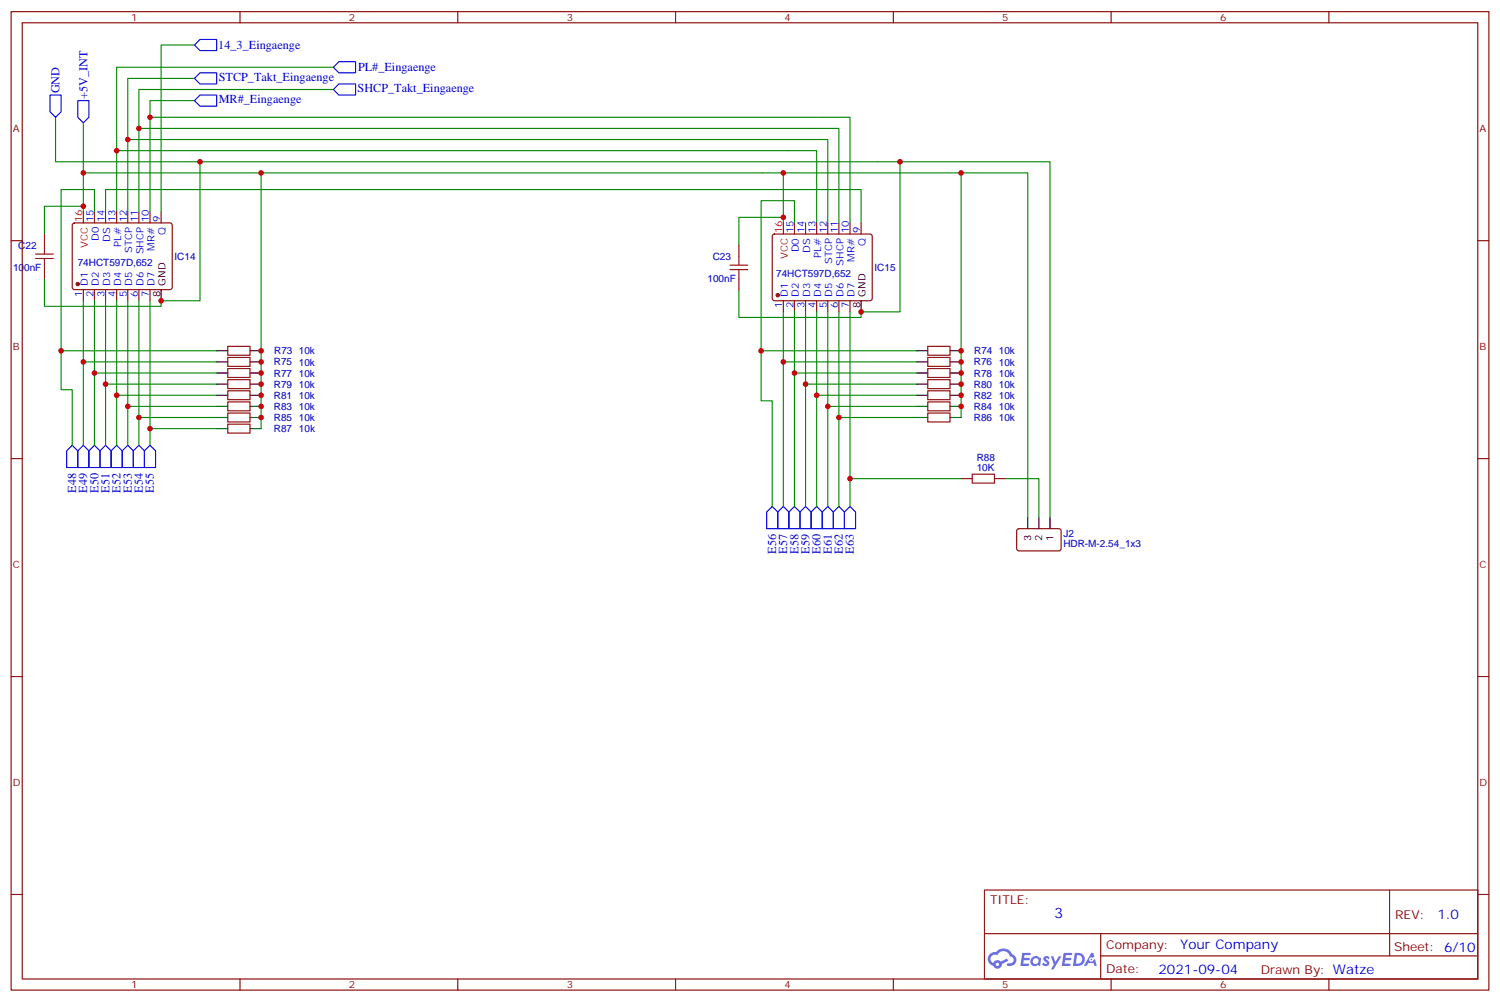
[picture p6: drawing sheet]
<svg xmlns="http://www.w3.org/2000/svg" width="476mm" height="318mm" viewBox="0 0 476 318" stroke-linecap="round" stroke-linejoin="round" font-family="sans-serif">
<g fill="none" stroke="#870000" stroke-width=".35">
<path d="M3.5 3.7h469.2v310.4h-469.2zM7.1 7.2h462.1v303.4h-462.1zM76.2 3.7v3.5M145.3 3.7v3.5M214.5 3.7v3.5M283.6 3.7v3.5M352.8 3.7v3.5M421.9 3.7v3.5M3.5 76.4h3.6M469.2 76.4h3.5M3.5 145.5h3.6M469.2 145.5h3.5"/>
<path d="M3.5 214.7h3.6M469.2 214.7h3.5M3.5 283.8h3.6M312.6 282.4h156.6v28.2h-156.6zM312.6 296.2h156.5M349.5 296.2v14.2M441.2 282.4v20.9M469.2 283.8h3.5M76.2 310.6v3.5M145.3 310.6v3.5M214.5 310.6v3.5M283.6 310.6v3.5"/>
<path d="M349.5 303.3h119.6M352.8 310.6v3.5M421.9 310.6v3.5"/>
</g>
<g fill="#5487ff">
<path d="M331.5 303.6a1.22 1.22 0 0 1 1.8 .2l-.4 .6a.47 .47 0 0 0-.4-.4 .47 .47 0 0 0-.5 .2l.2 .2a1.14 1.14 0 0 1 .8 1.8 1.14 1.14 0 0 1-1.9 0l-.3-.2 .5-.6 .8 .5a.29 .29 0 0 0 .3-.3 .29 .29 0 0 0-.3-.3 1.04 1.04 0 0 1-.6-1.7z"/>
<path d="M324.6 302.3h2.3l.3 .2-.1 .5-1.8 .1-.1 .8h1.5l.3 .4-.4 .4h-1.6l-.1 1.1h1.7l.2 .3-.2 .3-2.6 .1z"/>
<path d="M337.7 302.3l2.7 .2-.2 .5-1.8 .1-.1 .8h1.5l.3 .4-.3 .4h-1.6l-.2 1.1h1.7l.2 .3-.1 .3-2.7 .1z"/>
<path d="M346.5 302.3h.6l.4 1.3-.6 .3a.69 .69 0 0 0-1.1 .3 .69 .69 0 0 0 .5 .9 .69 .69 0 0 0 .9-.6l.5-.2 .5 2.2h-.8l-.2-.9h-1.7l-.5 .9h-.9z"/>
<path d="M333.7 303.4h.7l.7 1.8 1.1-1.8h.8l-2.5 4.2h-.8l.9-1.5z"/>
<path d="M341.2 302.3l-.6 4.2h1.4a2.11 2.11 0 0 0 2.4-2.1 2.11 2.11 0 0 0-2.5-2.1zM342 303.1a1.43 1.43 0 0 1 1.6 1.6 1.43 1.43 0 0 1-2 1.1z"/>
<path d="M327.5 303.9a1.54 1.54 0 0 0 0 2.2 1.54 1.54 0 0 0 2.1 .1l.6 .3 .3-2.3-.6-.3a1.49 1.49 0 0 0-2.4 0zM327.8 304.9a.95 .95 0 0 1 1.9 0 .95 .95 0 0 1-1.9 0z"/>
<path d="M314.3 302.7a2.18 2.18 0 0 0 1 3.7 1.44 1.44 0 0 0 1.7 .9 1.44 1.44 0 0 0 1.1-1.4l2-1.1-.4-.7-1.9 1a1.47 1.47 0 0 0-2.5 .4 1.39 1.39 0 0 1-.6-1.9 1.39 1.39 0 0 1 2-.5 2.12 2.12 0 0 1 2.1-1.3 2.12 2.12 0 0 1 1.9 1.7 1.14 1.14 0 0 1 1.1 1.4 1.14 1.14 0 0 1-1.6 .7 .43 .43 0 0 0-.6 .4 .43 .43 0 0 0 .4 .5 1.98 1.98 0 0 0 2.6-1.2 1.98 1.98 0 0 0-1.3-2.6 3.1 3.1 0 0 0-5.2-.6l-.9 .1zM316.1 306a.55 .55 0 0 1 1.1 0 .55 .55 0 0 1-1.1 0z"/>
<circle cx="346.5" cy="304.4" r=".26"/>
</g>
<g fill="none" stroke="#008700" stroke-width=".35">
<path d="M61.7 14.3h-10.5v52.9M17.6 37.2v14.1h45.9v44.1h-12.3v1.8h-37.1v-8.8M26.5 39v28.2M47.6 37.2h222.3v33.5M61.7 31.9h-14.1v35.3M61.7 24.9h-21.1v42.3M105.8 21.3h-68.8v45.9M105.8 28.4h-61.7v38.8M26.5 54.9h222.2v15.8M37 47.8h222.3v22.9M40.6 44.3h222.2v26.4M44.1 40.7h222.2v30"/>
<path d="M63.5 51.3h222.3v47.7h-12.4v1.7h-38.8v-8.8M82.9 54.9v81.1M248.7 54.9h77.6v109.3M285.8 51.3h47.6v112.9M305.2 54.9v77.6M26.5 65.4h-12.4v8.9M30 67.2v-7.1h-10.6v63.5h3.5v17.7M33.5 67.2v-7.1h239.9v10.6M248.7 69h-14.1v8.8M252.2 70.7v-7h-10.5v63.5h3.5v33.5M26.5 95.4v45.9M30 95.4v45.9"/>
<path d="M33.5 95.4v45.9M37 95.4v45.9M40.6 95.4v45.9M44.1 95.4v45.9M47.6 95.4v45.9M248.7 99v61.7M252.2 99v61.7M255.8 99v61.7M259.3 99v61.7M262.8 99v61.7M266.3 99v61.7M269.9 99v61.7"/>
<path d="M19.4 111.3h49.4M26.5 114.8h42.3M30 118.4h38.8M241.7 111.3h49.3M248.7 114.8h42.3M252.2 118.4h38.8M33.5 121.9h35.3M37 125.4h31.8M40.6 128.9h28.2M44.1 132.5h24.7M47.6 136h21.2M255.8 121.9h35.2"/>
<path d="M259.3 125.4h31.7M262.8 128.9h28.2M266.3 132.5h24.7M269.9 151.9h35.3M319.3 151.9h10.5v12.3"/>
</g>
<g fill="none" stroke="#00f" stroke-width=".35">
<path d="M61.7 14.3l1.8-1.8h5.3v3.6h-5.3zM107.6 19.6h5.3v3.5h-5.3l-1.8-1.8zM15.9 30.2h3.5v5.3l-1.8 1.7-1.7-1.7zM24.7 31.9h3.5v5.3l-1.7 1.8-1.8-1.8zM63.5 23.1h5.3v3.5h-5.3l-1.8-1.7zM63.5 30.2h5.3v3.5h-5.3l-1.8-1.8zM105.8 28.4l1.8-1.8h5.3v3.6h-5.3zM22.9 141.3l1.8 1.8v5.2h-3.5v-5.2zM24.7 143.1l1.8-1.8 1.7 1.8v5.2h-3.5zM30 141.3l1.7 1.8v5.2h-3.5v-5.2zM33.5 141.3l1.8 1.8v5.2h-3.6v-5.2zM37 141.3l1.8 1.8v5.2h-3.5v-5.2z"/>
<path d="M38.8 143.1l1.8-1.8 1.7 1.8v5.2h-3.5zM44.1 141.3l1.8 1.8v5.2h-3.6v-5.2zM47.6 141.3l1.8 1.8v5.2h-3.5v-5.2zM245.2 160.7l1.7 1.8v5.2h-3.5v-5.2zM248.7 160.7l1.8 1.8v5.2h-3.6v-5.2zM252.2 160.7l1.8 1.8v5.2h-3.5v-5.2zM255.8 160.7l1.7 1.8v5.2h-3.5v-5.2zM259.3 160.7l1.8 1.8v5.2h-3.6v-5.2zM262.8 160.7l1.8 1.8v5.2h-3.5v-5.2zM266.3 160.7l1.8 1.8v5.2h-3.5v-5.2zM269.9 160.7l1.7 1.8v5.2h-3.5v-5.2z"/>
</g>
<g fill="none" stroke="#870000" stroke-width=".35">
<path d="M14.1 74.3v3.5M23.2 70.9l.4-.2 30.6 .1 .5 .6-.1 20.1-.6 .4-30.6-.1-.5-.6v-19.8zM30 67.2v3.5M33.5 67.2v3.5M37 67.2v3.5M40.6 67.2v3.5M44.1 67.2v3.5M47.6 67.2v3.5M51.2 67.2v3.5M234.6 77.8v3.5M245.4 74.5l.5-.2h30.6l.4 .7v20l-.7 .4h-30.6l-.4-.7v-19.7zM252.2 70.7v3.6"/>
<path d="M255.8 70.7v3.6M259.3 70.7v3.6M262.8 70.7v3.6M266.3 70.7v3.6M269.9 70.7v3.6M273.4 70.7v3.6M14.1 84.8v3.6M26.5 91.9v3.5M30 91.9v3.5M33.5 91.9v3.5M37 91.9v3.5M40.6 91.9v3.5"/>
<path d="M44.1 91.9v3.5M47.6 91.9v3.5M234.6 88.4v3.5M248.7 95.4v3.6M252.2 95.4v3.6M255.8 95.4v3.6M259.3 95.4v3.6M262.8 95.4v3.6M266.3 95.4v3.6M269.9 95.4v3.6M72.3 116.9h7.1v2.9h-7.1zM72.3 113.4h7.1v2.8h-7.1z"/>
<path d="M72.3 109.9h7.1v2.8h-7.1zM294.6 116.9h7v2.9h-7zM294.6 113.4h7v2.8h-7zM294.6 109.9h7v2.8h-7zM72.3 134.6h7.1v2.8h-7.1zM72.3 131.1h7.1v2.8h-7.1zM72.3 127.5h7.1v2.9h-7.1zM72.3 124h7.1v2.8h-7.1zM72.3 120.5h7.1v2.8h-7.1zM294.6 131.1h7v2.8h-7zM294.6 127.5h7v2.9h-7zM294.6 124h7v2.8h-7z"/>
<path d="M294.6 120.5h7v2.8h-7zM305.2 151.9h3.5M315.7 151.9h3.6M323 168l.5-.3 13 .1 .4 .7-.1 5.9-.6 .4-13-.1-.4-.6v-5.6z"/>
</g>
<g fill="#870000" stroke="#870000" stroke-width=".35">
<circle cx="246.9" cy="93.7" r=".53"/>
<circle cx="24.7" cy="90.1" r=".53"/>
</g>
<g fill="none" stroke="#000" stroke-width=".35">
<path d="M51.2 91.9v3.5M273.4 95.4v3.6M68.8 118.4h3.5M68.8 114.8h3.5M68.8 111.3h3.5M79.4 118.4h3.5M79.4 114.8h3.5M79.4 111.3h3.5M291 118.4h3.6M291 114.8h3.6M291 111.3h3.6M301.6 118.4h3.6"/>
<path d="M301.6 114.8h3.6M301.6 111.3h3.6M68.8 136h3.5M68.8 132.5h3.5M68.8 128.9h3.5M68.8 125.4h3.5M68.8 121.9h3.5M79.4 136h3.5M79.4 132.5h3.5M79.4 128.9h3.5M79.4 125.4h3.5M79.4 121.9h3.5"/>
<path d="M291 132.5h3.6M291 128.9h3.6M291 125.4h3.6M291 121.9h3.6M301.6 132.5h3.6M301.6 128.9h3.6M301.6 125.4h3.6M301.6 121.9h3.6M326.3 164.2v3.5M329.8 164.2v3.5M333.4 164.2v3.5"/>
</g>
<path d="M26.5 67.2v3.5M248.7 70.7v3.6" fill="none" stroke="#f00" stroke-width=".35"/>
<path d="M14.1 77.8v2.8M11.3 80.6h5.6M11.3 82h5.6M14.1 82v2.8M231.8 84.1h5.6M231.8 85.5h5.6M234.6 81.3v2.8M234.6 85.5v2.9M308.7 150.5h7v2.8h-7z" fill="none" stroke="#a10000" stroke-width=".35"/>
<g fill="#c00">
<circle cx="47.6" cy="37.2" r=".88"/>
<circle cx="44.1" cy="40.7" r=".88"/>
<circle cx="40.6" cy="44.3" r=".88"/>
<circle cx="37" cy="47.8" r=".88"/>
<circle cx="63.5" cy="51.3" r=".88"/>
<circle cx="26.5" cy="54.9" r=".88"/>
<circle cx="26.5" cy="65.4" r=".88"/>
<circle cx="51.2" cy="95.4" r=".88"/>
<circle cx="248.7" cy="69" r=".88"/>
<circle cx="273.4" cy="99" r=".88"/>
<circle cx="19.4" cy="111.3" r=".88"/>
<circle cx="26.5" cy="114.8" r=".88"/>
<circle cx="30" cy="118.4" r=".88"/>
<circle cx="33.5" cy="121.9" r=".88"/>
<circle cx="37" cy="125.4" r=".88"/>
<circle cx="40.6" cy="128.9" r=".88"/>
<circle cx="44.1" cy="132.5" r=".88"/>
<circle cx="47.6" cy="136" r=".88"/>
<circle cx="241.7" cy="111.3" r=".88"/>
<circle cx="248.7" cy="114.8" r=".88"/>
<circle cx="252.2" cy="118.4" r=".88"/>
<circle cx="255.8" cy="121.9" r=".88"/>
<circle cx="259.3" cy="125.4" r=".88"/>
<circle cx="262.8" cy="128.9" r=".88"/>
<circle cx="266.3" cy="132.5" r=".88"/>
<circle cx="285.8" cy="51.3" r=".88"/>
<circle cx="269.9" cy="151.9" r=".88"/>
<circle cx="248.7" cy="54.9" r=".88"/>
<circle cx="82.9" cy="111.3" r=".88"/>
<circle cx="82.9" cy="114.8" r=".88"/>
<circle cx="82.9" cy="118.4" r=".88"/>
<circle cx="82.9" cy="121.9" r=".88"/>
<circle cx="82.9" cy="125.4" r=".88"/>
<circle cx="82.9" cy="128.9" r=".88"/>
<circle cx="82.9" cy="132.5" r=".88"/>
<circle cx="82.9" cy="54.9" r=".88"/>
<circle cx="305.2" cy="111.3" r=".88"/>
<circle cx="305.2" cy="114.8" r=".88"/>
<circle cx="305.2" cy="118.4" r=".88"/>
<circle cx="305.2" cy="121.9" r=".88"/>
<circle cx="305.2" cy="125.4" r=".88"/>
<circle cx="305.2" cy="128.9" r=".88"/>
<circle cx="305.2" cy="54.9" r=".88"/>
</g>
<text font-size="4.6" fill="#00f" x="334.7" y="291.4">3</text>
<g font-size="4.2" fill="#00f">
<text x="456.4" y="291.7">1.0</text>
<text x="374.7" y="301.2">Your Company</text>
<text x="367.8" y="309">2021-09-04</text>
</g>
<g font-size="3.9" fill="#00f">
<text x="69.3" y="15.6">14_3_Eingaenge</text>
<text x="113.7" y="22.6">PL#_Eingaenge</text>
<text x="18.9" y="29.6" transform="rotate(-90 18.9 29.6)">GND</text>
<text x="69.5" y="25.7">STCP_Takt_Eingaenge</text>
<text x="113.5" y="29.2">SHCP_Takt_Eingaenge</text>
<text x="27.8" y="31.4" transform="rotate(-90 27.8 31.4)">+5V_INT</text>
<text x="69.5" y="32.8">MR#_Eingaenge</text>
<text x="24.2" y="156.4" transform="rotate(-90 24.2 156.4)">E48</text>
<text x="27.7" y="156.4" transform="rotate(-90 27.7 156.4)">E49</text>
<text x="31.2" y="156.4" transform="rotate(-90 31.2 156.4)">E50</text>
<text x="34.8" y="156.4" transform="rotate(-90 34.8 156.4)">E51</text>
<text x="38.3" y="156.4" transform="rotate(-90 38.3 156.4)">E52</text>
<text x="41.8" y="156.4" transform="rotate(-90 41.8 156.4)">E53</text>
<text x="45.4" y="156.4" transform="rotate(-90 45.4 156.4)">E54</text>
<text x="48.9" y="156.4" transform="rotate(-90 48.9 156.4)">E55</text>
<text x="246.4" y="175.8" transform="rotate(-90 246.4 175.8)">E56</text>
<text x="250" y="175.8" transform="rotate(-90 250 175.8)">E57</text>
<text x="253.5" y="175.8" transform="rotate(-90 253.5 175.8)">E58</text>
<text x="257" y="175.8" transform="rotate(-90 257 175.8)">E59</text>
<text x="260.6" y="175.8" transform="rotate(-90 260.6 175.8)">E60</text>
<text x="264.1" y="175.8" transform="rotate(-90 264.1 175.8)">E61</text>
<text x="267.6" y="175.8" transform="rotate(-90 267.6 175.8)">E62</text>
<text x="271.1" y="175.8" transform="rotate(-90 271.1 175.8)">E63</text>
</g>
<g font-size="3.9" fill="#800">
<text x="314.3" y="287">TITLE:</text>
<text x="443" y="291.7">REV:</text>
<text x="351.2" y="301.2">Company:</text>
<text x="442.6" y="301.8">Sheet: 6/10</text>
<text x="351.2" y="308.9">Date:</text>
<text x="400.3" y="308.9">Drawn By: Watze</text>
</g>
<g font-size="3.2" fill="#800">
<text x="41.6" y="6.7">1</text>
<text x="110.8" y="6.7">2</text>
<text x="179.9" y="6.7">3</text>
<text x="249.1" y="6.7">4</text>
<text x="318.2" y="6.7">5</text>
<text x="387.3" y="6.7">6</text>
<text x="4.1" y="41.8">A</text>
<text x="469.7" y="41.8">A</text>
<text x="4.1" y="110.9">B</text>
<text x="469.7" y="110.9">B</text>
<text x="4.1" y="180.1">C</text>
<text x="469.7" y="180.1">C</text>
<text x="4.1" y="249.2">D</text>
<text x="469.7" y="249.2">D</text>
<text x="41.6" y="313.6">1</text>
<text x="110.8" y="313.6">2</text>
<text x="179.9" y="313.6">3</text>
<text x="249.1" y="313.6">4</text>
<text x="318.2" y="313.6">5</text>
<text x="387.3" y="313.6">6</text>
</g>
<g font-size="3.2" fill="#f00">
<text x="26.1" y="70.6" transform="rotate(-90 26.1 70.6)">16</text>
<text x="248.4" y="74.1" transform="rotate(-90 248.4 74.1)">16</text>
<text x="27.9" y="78.6" transform="rotate(-90 27.9 78.6)">VCC</text>
<text x="250.1" y="82.2" transform="rotate(-90 250.1 82.2)">VCC</text>
</g>
<g font-size="3.2" fill="#00f">
<text x="29.6" y="70.6" transform="rotate(-90 29.6 70.6)">15</text>
<text x="33.2" y="70.6" transform="rotate(-90 33.2 70.6)">14</text>
<text x="36.7" y="70.6" transform="rotate(-90 36.7 70.6)">13</text>
<text x="40.2" y="70.6" transform="rotate(-90 40.2 70.6)">12</text>
<text x="43.7" y="70.6" transform="rotate(-90 43.7 70.6)">11</text>
<text x="47.3" y="70.6" transform="rotate(-90 47.3 70.6)">10</text>
<text x="50.8" y="70.6" transform="rotate(-90 50.8 70.6)">9</text>
<text x="31.4" y="76.5" transform="rotate(-90 31.4 76.5)">D0</text>
<text x="34.9" y="76.7" transform="rotate(-90 34.9 76.7)">DS</text>
<text x="52.6" y="74.5" transform="rotate(-90 52.6 74.5)">Q</text>
<text x="251.9" y="74.1" transform="rotate(-90 251.9 74.1)">15</text>
<text x="255.4" y="74.1" transform="rotate(-90 255.4 74.1)">14</text>
<text x="258.9" y="74.1" transform="rotate(-90 258.9 74.1)">13</text>
<text x="262.5" y="74.1" transform="rotate(-90 262.5 74.1)">12</text>
<text x="266" y="74.1" transform="rotate(-90 266 74.1)">11</text>
<text x="269.5" y="74.1" transform="rotate(-90 269.5 74.1)">10</text>
<text x="273" y="74.1" transform="rotate(-90 273 74.1)">9</text>
<text x="38.5" y="78.3" transform="rotate(-90 38.5 78.3)">PL#</text>
<text x="42" y="80.3" transform="rotate(-90 42 80.3)">STCP</text>
<text x="45.5" y="80.7" transform="rotate(-90 45.5 80.7)">SHCP</text>
<text x="49" y="79.5" transform="rotate(-90 49 79.5)">MR#</text>
<text x="253.6" y="80" transform="rotate(-90 253.6 80)">D0</text>
<text x="257.2" y="80.2" transform="rotate(-90 257.2 80.2)">DS</text>
<text x="260.7" y="81.8" transform="rotate(-90 260.7 81.8)">PL#</text>
<text x="264.2" y="83.8" transform="rotate(-90 264.2 83.8)">STCP</text>
<text x="271.3" y="83" transform="rotate(-90 271.3 83)">MR#</text>
<text x="274.8" y="78.1" transform="rotate(-90 274.8 78.1)">Q</text>
<text x="267.8" y="84.3" transform="rotate(-90 267.8 84.3)">SHCP</text>
<text x="26.1" y="94.1" transform="rotate(-90 26.1 94.1)">1</text>
<text x="27.9" y="90.6" transform="rotate(-90 27.9 90.6)">D1</text>
<text x="29.6" y="94.1" transform="rotate(-90 29.6 94.1)">2</text>
<text x="31.4" y="90.6" transform="rotate(-90 31.4 90.6)">D2</text>
<text x="33.2" y="94.1" transform="rotate(-90 33.2 94.1)">3</text>
<text x="34.9" y="90.6" transform="rotate(-90 34.9 90.6)">D3</text>
<text x="36.7" y="94.1" transform="rotate(-90 36.7 94.1)">4</text>
<text x="38.5" y="90.6" transform="rotate(-90 38.5 90.6)">D4</text>
<text x="40.2" y="94.1" transform="rotate(-90 40.2 94.1)">5</text>
<text x="42" y="90.6" transform="rotate(-90 42 90.6)">D5</text>
<text x="43.7" y="94.1" transform="rotate(-90 43.7 94.1)">6</text>
<text x="45.5" y="90.6" transform="rotate(-90 45.5 90.6)">D6</text>
<text x="47.3" y="94.1" transform="rotate(-90 47.3 94.1)">7</text>
<text x="49" y="90.6" transform="rotate(-90 49 90.6)">D7</text>
<text x="250.1" y="94.1" transform="rotate(-90 250.1 94.1)">D1</text>
<text x="253.6" y="94.1" transform="rotate(-90 253.6 94.1)">D2</text>
<text x="257.2" y="94.1" transform="rotate(-90 257.2 94.1)">D3</text>
<text x="260.7" y="94.1" transform="rotate(-90 260.7 94.1)">D4</text>
<text x="264.2" y="94.1" transform="rotate(-90 264.2 94.1)">D5</text>
<text x="267.8" y="94.1" transform="rotate(-90 267.8 94.1)">D6</text>
<text x="271.3" y="94.1" transform="rotate(-90 271.3 94.1)">D7</text>
<text x="248.4" y="97.6" transform="rotate(-90 248.4 97.6)">1</text>
<text x="251.9" y="97.6" transform="rotate(-90 251.9 97.6)">2</text>
<text x="255.4" y="97.6" transform="rotate(-90 255.4 97.6)">3</text>
<text x="258.9" y="97.6" transform="rotate(-90 258.9 97.6)">4</text>
<text x="262.5" y="97.6" transform="rotate(-90 262.5 97.6)">5</text>
<text x="266" y="97.6" transform="rotate(-90 266 97.6)">6</text>
<text x="269.5" y="97.6" transform="rotate(-90 269.5 97.6)">7</text>
</g>
<g font-size="3.2" fill="#000080">
<text x="5.8" y="78.9">C22</text>
<text x="55.4" y="82.4">IC14</text>
<text x="226.3" y="82.5">C23</text>
<text x="4.2" y="86">100nF</text>
<text x="24.7" y="84.3">74HCT597D,652</text>
<text x="224.6" y="89.5">100nF</text>
<text x="246.4" y="87.8">74HCT597D,652</text>
<text x="277.6" y="85.9">IC15</text>
<text x="87.1" y="112.4">R73</text>
<text x="94.9" y="112.4">10k</text>
<text x="309.3" y="112.4">R74</text>
<text x="317.1" y="112.4">10k</text>
<text x="86.9" y="119.5">R77</text>
<text x="86.9" y="116">R75</text>
<text x="94.9" y="119.5">10k</text>
<text x="94.9" y="116">10k</text>
<text x="309.2" y="119.5">R78</text>
<text x="309.2" y="116">R76</text>
<text x="317.1" y="119.5">10k</text>
<text x="317.1" y="116">10k</text>
<text x="86.9" y="123">R79</text>
<text x="94.9" y="123">10k</text>
<text x="309.2" y="123">R80</text>
<text x="317.1" y="123">10k</text>
<text x="86.9" y="130.1">R83</text>
<text x="86.9" y="126.6">R81</text>
<text x="94.9" y="130.1">10k</text>
<text x="94.9" y="126.6">10k</text>
<text x="309.2" y="130.1">R84</text>
<text x="309.2" y="126.6">R82</text>
<text x="317.1" y="130.1">10k</text>
<text x="317.1" y="126.6">10k</text>
<text x="86.9" y="137.1">R87</text>
<text x="86.9" y="133.6">R85</text>
<text x="94.9" y="133.6">10k</text>
<text x="94.9" y="137.1">10k</text>
<text x="309.2" y="133.6">R86</text>
<text x="317.1" y="133.6">10k</text>
<text x="310.1" y="149.4">10K</text>
<text x="310.1" y="146.2">R88</text>
<text x="337.6" y="173.4">HDR-M-2.54_1x3</text>
<text x="337.6" y="170.2">J2</text>
</g>
<g font-size="3.2">
<text x="50.8" y="94.1" transform="rotate(-90 50.8 94.1)">8</text>
<text x="52.6" y="90.6" transform="rotate(-90 52.6 90.6)">GND</text>
<text x="274.8" y="94.1" transform="rotate(-90 274.8 94.1)">GND</text>
<text x="273" y="97.6" transform="rotate(-90 273 97.6)">8</text>
<text x="327.4" y="171.5" transform="rotate(-90 327.4 171.5)">3</text>
<text x="330.9" y="171.5" transform="rotate(-90 330.9 171.5)">2</text>
<text x="334.4" y="171.5" transform="rotate(-90 334.4 171.5)">1</text>
</g>
</svg>
